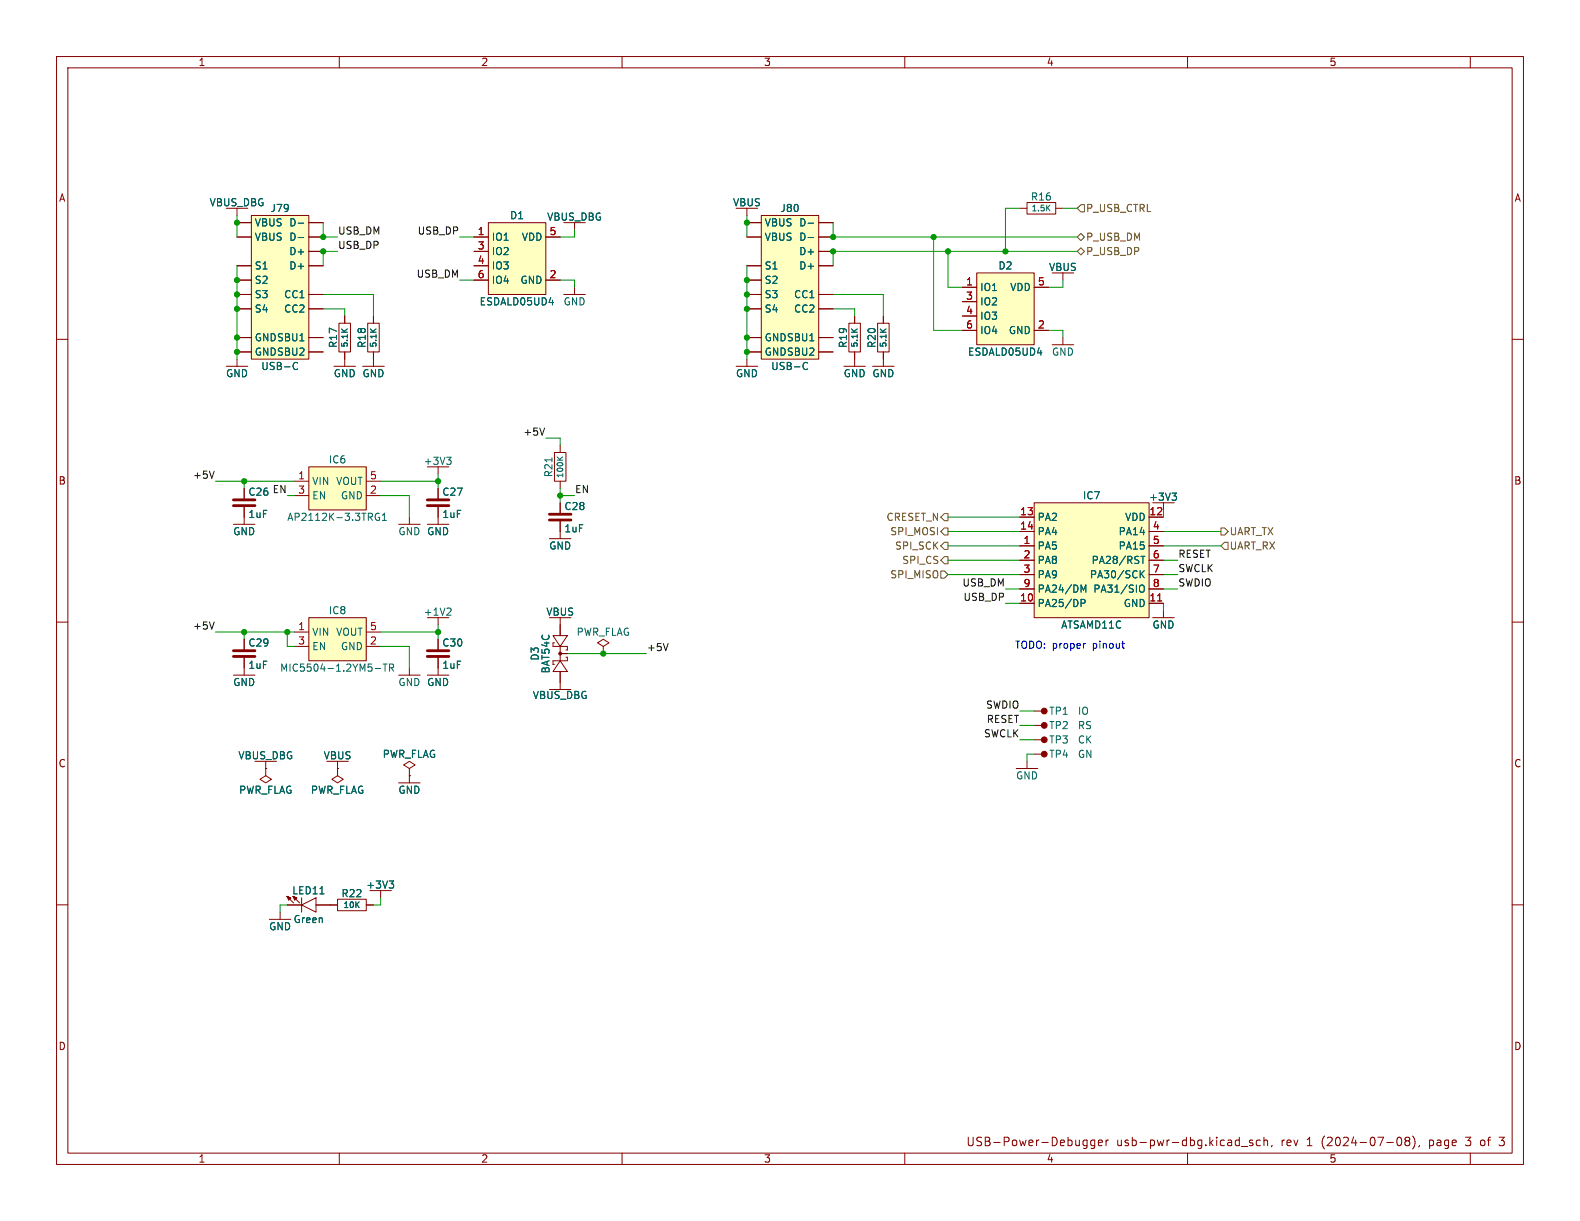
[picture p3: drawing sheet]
<svg xmlns="http://www.w3.org/2000/svg" width="279mm" height="216mm" viewBox="0 0 279 216" stroke-linecap="round" stroke-linejoin="round" font-family="sans-serif">
<g fill="none" stroke="#840000" stroke-width=".18">
<path d="M10 10h259.4v195.9h-259.4zM12 12h255.4v191.9h-255.4zM60 10v2M110 10v2M160 10v2M210 10v2M260 10v2M132.1 36.8v1.3M10 60h2M150.1 57.2h2v5h-2zM151.1 55.9v1.3M155.2 57.2h2v5h-2z"/>
<path d="M156.2 55.9v1.3M188 48.3v1.2M188 59.7v1.3M267.4 60h2M99.1 78.7v1.3M149.2 64.8h3.8M151.1 62.2v2.6M154.3 64.8h3.8M156.2 62.2v2.6M186.1 61h3.8M70.5 92.7h3.8M72.4 91.4v1.3"/>
<path d="M75.6 92.7h3.8M77.5 82.6v1.2M77.5 86.4v1.9M77.5 89.5v3.2M97.2 95.3h3.8M98 80h2.1v5.1h-2.1zM99.1 85.1v1.3M99.1 88.9v1.9M99.1 92.1v3.2M10 110h2M267.4 110h2M179.7 135.9h3.8"/>
<path d="M181.6 134.6v1.3M10 160h2M267.4 160h2M60 203.9v2M110 203.9v2M160 203.9v2M193.6 201.6v1.2l-.3 .3-.4-.1M193.6 201.7l-.4-.1-.3 .3v.4l.1 .2h.6M194.2 202.1l.7-.2v-.2l-.5-.1-.2 .2 .1 .7h.6M195.6 201.6v1M196 201.6l-.3 .1-.1 .2M210 203.9v2"/>
<path d="M219.5 202.7h1.2M221.5 201.7l-.3-.1-.3 .2 .1 .2 .5 .2v.3h-.6M222.9 201.7l-.5-.1-.2 .3v.4l.1 .2h.6M223.5 201.7l.2-.1 .4 .1 .1 .9M223.5 201.1v1.5M224.9 202.5l-.1 .3M247.2 201.2l.2-.1a.81 .81 0 0 1 .6 .6 .81 .81 0 0 1-.3 .8l-.3 .1-.2-.2M248.7 201.7l-.3 .3v.3l.3 .3 .5-.1 .1-.2-.1-.4-.2-.2M248.7 201.7l-.3-.3 .3-.3 .5 .1 .1 .2-.3 .3M248.7 201.7h.3M249.8 200.9a1.72 1.72 0 0 1 0 2.3M251 202.5l-.1 .3"/>
<path d="M259.2 201.1h.9M259.2 202.4v.1M260 203.9v2M261.9 201.7l-.1 .2v.4l.1 .2M265.1 202.4l.2 .2h.4M265.1 201.1h.9"/>
</g>
<path d="M79 80.8h.8l-.5 .5M79.5 81.3l.3 .3v.3l-.3 .2M97.6 80.9v.8M98.5 80.8l.6 .6M99.5 80.8l-.6 .4" fill="none" stroke="#006464" stroke-width=".18"/>
<path d="M75.6 89.4h3.8M75.6 88.4h3.8M97.2 91.9h3.8M97.2 90.9h3.8" fill="none" stroke="#840000" stroke-width=".5"/>
<path d="M172.7 48.3h10.2v12.7h-10.2z" fill="#ffffc2"/>
<path d="M170.2 50.8h2.5M170.2 58.4h2.5M170.2 53.3h2.5M170.2 55.9h2.5M172.7 48.3h10.2v12.7h-10.2zM182.9 50.8h2.5M182.9 58.4h2.5M130.2 64.8h3.8M132.1 63.5v1.3" fill="none" stroke="#840000" stroke-width=".18"/>
<path d="M183.5 62.4h.7" fill="none" stroke="#006464" stroke-width=".18"/>
<path d="M54.6 109.2h10.2v7.6h-10.2z" fill="#ffffc2"/>
<path d="M205.7 88.9v1.3M52.1 111.8h2.5M52.1 114.3h2.5M54.6 109.2h10.2v7.6h-10.2zM64.8 111.8h2.5M64.8 114.3h2.5M203.8 109.2h3.8M205.7 108v1.2" fill="none" stroke="#840000" stroke-width=".18"/>
<path d="M207.3 87.2h.7l-.4 .5M207.8 87.7l.2 .2v.3l-.2 .3M66.3 118.2h1M67.7 117.4h.8M68.1 117.4v1.3M68.9 118.1l.6-.1 .1-.2-.1-.3-.6-.1v1.3M69.2 118.1l.4 .6" fill="none" stroke="#006464" stroke-width=".18"/>
<path d="M182.9 88.9h20.3v20.3h-20.3z" fill="#ffffc2"/>
<g fill="none" stroke="#840000" stroke-width=".18">
<path d="M101.6 39.4v1.2M180.3 36.8h1.3M181.6 35.8h5.1v2h-5.1zM186.7 36.8h1.3M99.7 52.1h3.8M101.6 50.8v1.3M40 64.8h3.8M41.9 63.5v1.3M41.3 92.7h3.8M43.2 86.4v1.9M43.2 89.5v3.2M180.3 96.5h2.6"/>
<path d="M180.3 91.4h2.6M180.3 94h2.6M180.3 99.1h2.6M182.9 88.9h20.3v20.3h-20.3zM203.2 96.5h2.5M203.2 91.4h2.5M203.2 94h2.5M203.2 99.1h2.5M41.3 119.4h3.8M43.2 113v1.9M43.2 116.2v3.2M70.5 119.4h3.8"/>
<path d="M72.4 118.1v1.3M75.6 119.4h3.8M77.5 109.2v1.3M77.5 113v1.9M77.5 116.2v3.2M97.8 112.4h2.5l-1.2 1.9zM97.8 117.5h.2M97.8 114.3h2.5v.6h-.2M97.8 113.7h.2M99.1 116.8l1.2 1.9h-2.5zM99.1 109.2v3.2M99.1 114.3v2.5"/>
<path d="M99.1 118.7v3.2M99.1 115.6h1.2M100.1 116.2h.2v.6h-2.5M106.7 114.3l1-.6-1-.7-1 .7 1 .6v1.3M106.7 115.6h.1M180.3 106.7h2.6M180.3 101.6h2.6M180.3 104.1h2.6M203.2 106.7h2.5M203.2 101.6h2.5M203.2 104.1h2.5M182.9 130.8h1.8"/>
<path d="M182.9 128.3h1.8M182.9 125.7h1.8M182.9 133.4h1.8M67.3 157.5v1.3M47.6 162.6h3.8M49.5 161.3v1.3"/>
</g>
<path d="M201.7 98.4h.8M202.1 98.4v1.2M79.5 107.5l.3 .3-.1 .3-.7 .7h.8M191.2 106h.5l.2 .2-.1 .4-.6 .1M191.2 103.4l.4 1 .4-1v1.3M201.6 103.6l.2-.2a.43 .43 0 0 1 .5 .5v.4a.43 .43 0 0 1-.3 .4 .43 .43 0 0 1-.4-.2M201.8 101.5l.5 .7M202.3 100.9l-.7 .7M68.8 155.8h.8l-.4 .5M69.4 156.3l.2 .2v.3l-.2 .2" fill="none" stroke="#006464" stroke-width=".18"/>
<path d="M204.7 106.3h.7" fill="none" stroke="#a90000" stroke-width=".18"/>
<path d="M41.3 89.4h3.8M41.3 88.4h3.8M41.3 116.1h3.8M41.3 115.1h3.8M75.6 116.1h3.8M75.6 115.1h3.8" fill="none" stroke="#840000" stroke-width=".5"/>
<g fill="#840000" stroke="#840000" stroke-width=".18">
<circle cx="184.7" cy="130.8" r=".51"/>
<circle cx="184.7" cy="128.3" r=".51"/>
<circle cx="99.1" cy="115.6" r=".25"/>
<circle cx="184.7" cy="125.7" r=".51"/>
<circle cx="184.7" cy="133.4" r=".51"/>
</g>
<path d="M86.4 39.4h10.1v12.7h-10.1z" fill="#ffffc2"/>
<path d="M86.4 39.4h10.1v12.7h-10.1zM83.8 41.9h2.6M83.8 49.5h2.6M83.8 44.5h2.6M83.8 47h2.6M96.5 41.9h2.6M96.5 49.5h2.6M64.1 64.8h3.8M66 63.5v1.3" fill="none" stroke="#840000" stroke-width=".18"/>
<path d="M97.1 53.5h.8" fill="none" stroke="#006464" stroke-width=".18"/>
<path d="M134.6 38.1h10.2v25.4h-10.2z" fill="#ffffc2"/>
<g fill="none" stroke="#840000" stroke-width=".18">
<path d="M132.1 39.4h2.5M134.6 38.1h10.2v25.4h-10.2zM144.8 39.4h2.5M132.1 52.1h2.5M132.1 54.6h2.5M132.1 47h2.5M132.1 41.9h2.5M132.1 59.7h2.5M132.1 49.5h2.5M144.8 52.1h2.5M144.8 54.6h2.5M144.8 44.5h2.5"/>
<path d="M144.8 47h2.5M144.8 41.9h2.5M144.8 59.7h2.5M132.1 62.2h2.5M144.8 62.2h2.5"/>
</g>
<path d="M142.9 39.5h1M142.9 42h1M142.2 64.1h.3l.3 .1M142.8 65.2l-.3 .1h-.3" fill="none" stroke="#006464" stroke-width=".18"/>
<path d="M54.6 82.6h10.2v7.6h-10.2z" fill="#ffffc2"/>
<g fill="none" stroke="#840000" stroke-width=".18">
<path d="M59.9 57.2h2.1v5h-2.1zM61 55.9v1.3M65 57.2h2.1v5h-2.1zM66 55.9v1.3M59.1 64.8h3.8M61 62.2v2.6M66 62.2v1.3M52.1 85.1h2.5M52.1 87.6h2.5M54.6 82.6h10.2v7.6h-10.2zM64.8 85.1h2.5M64.8 87.6h2.5"/>
<path d="M47 135.9v1.3l1 .6-1 .6-1-.6 1-.6M47 135.9h.1M47 134.6v1.3M59.7 135.9v1.3l1 .6-1 .6-1-.6 1-.6M59.7 135.9h.1M59.7 134.6v1.3M70.5 138.4h3.8M72.4 135.9l1-.6-1-.7-1 .7 1 .6v1.3M72.4 137.2h.1M72.4 137.2v1.2M51.3 158.9l-.6-.4 .5 .6M51.4 158.8l-.3 .4-.4-.7 .7 .3-.7-.3 1.2 1.2"/>
<path d="M51.8 158.5l.4 .6M52.5 158.8l-.4 .4-.3-.7 .7 .3-.7-.3 1.2 1.2M53.3 158.8v2.5M50.8 160h2.5M53.3 160l2.6-1.2v2.5zM55.9 160h2.5"/>
</g>
<path d="M67.1 90.8a.59 .59 0 0 0-.8 .6 .59 .59 0 0 0 .8 .6v-.5h-.2M67.6 92h.7M67.6 91.1l.4-.4v1.3M56.6 158.1h.7" fill="none" stroke="#006464" stroke-width=".18"/>
<path d="M44.4 38.1h10.2v25.4h-10.2z" fill="#ffffc2"/>
<g fill="none" stroke="#840000" stroke-width=".18">
<path d="M41.9 39.4h2.5M41.9 36.8v1.3M44.4 38.1h10.2v25.4h-10.2zM54.6 39.4h2.5M132.1 39.4h2.5M144.8 39.4h2.5M41.9 52.1h2.5M41.9 54.6h2.5M41.9 47h2.5M41.9 41.9h2.5M41.9 59.7h2.5M41.9 49.5h2.5"/>
<path d="M54.6 52.1h2.5M54.6 54.6h2.5M54.6 44.5h2.5M54.6 47h2.5M54.6 41.9h2.5M54.6 59.7h2.5M61 55.9v1.3M66 55.9v1.3M83.8 44.5h2.6M83.8 47h2.6M83.8 41.9h2.6M83.8 49.5h2.6"/>
<path d="M96.5 41.9h2.6M96.5 49.5h2.6M132.1 52.1h2.5M132.1 54.6h2.5M132.1 47h2.5M132.1 41.9h2.5M132.1 59.7h2.5M132.1 49.5h2.5M144.8 52.1h2.5M144.8 54.6h2.5M144.8 44.5h2.5M144.8 47h2.5"/>
<path d="M144.8 41.9h2.5M144.8 59.7h2.5M151.1 55.9v1.3M156.2 55.9v1.3M170.2 50.8h2.5M170.2 58.4h2.5M170.2 53.3h2.5M170.2 55.9h2.5M182.9 50.8h2.5M182.9 58.4h2.5M41.9 62.2h2.5M54.6 62.2h2.5"/>
<path d="M61 62.2v1.3M66 62.2v1.3M132.1 62.2h2.5M144.8 62.2h2.5M151.1 62.2v1.3M156.2 62.2v1.3M43.2 86.4v1.9M43.2 89.5v1.9M77.5 86.4v1.9M77.5 89.5v1.9M99.1 88.9v1.9M99.1 92.1v1.9"/>
<path d="M180.3 96.5h2.6M180.3 91.4h2.6M180.3 94h2.6M180.3 99.1h2.6M203.2 96.5h2.5M203.2 91.4h2.5M203.2 94h2.5M203.2 99.1h2.5M43.2 113v1.9M43.2 116.2v1.9M77.5 113v1.9M77.5 116.2v1.9"/>
<path d="M99.1 110.5v1.9M99.1 118.7v2M99.1 115.6h1.2M180.3 106.7h2.6M180.3 101.6h2.6M180.3 104.1h2.6M203.2 106.7h2.5M203.2 101.6h2.5M203.2 104.1h2.5M47 135.9h.1M59.7 135.9h.1M72.4 137.2h.1"/>
<path d="M59.7 159h5.1v2h-5.1zM50.8 160h2.5M55.9 160h3.8M64.8 160h1.2"/>
</g>
<g fill="none" stroke="#006464" stroke-width=".18">
<path d="M52.7 39.5h1M142.9 39.5h1M52.7 42h1M97.1 53.5h.8M142.9 42h1M52.1 64.1h.3l.2 .1M52.6 65.2l-.2 .1h-.3M142.2 64.1h.3l.3 .1M142.8 65.2l-.3 .1h-.3M183.5 62.4h.7M201.7 98.4h.8M202.1 98.4v1.2"/>
<path d="M207.3 87.2h.7l-.4 .5M207.8 87.7l.2 .2v.3l-.2 .3M191.2 106h.5l.2 .2-.1 .4-.6 .1M191.2 103.4l.4 1 .4-1v1.3M201.6 103.6l.2-.2a.43 .43 0 0 1 .5 .5v.4a.43 .43 0 0 1-.3 .4 .43 .43 0 0 1-.4-.2M201.8 101.5l.5 .7M202.3 100.9l-.7 .7M56.6 158.1h.7M68.8 155.8h.8l-.4 .5M69.4 156.3l.2 .2v.3l-.2 .2"/>
</g>
<path d="M191.1 36.2h.7v1.3h-.7l-.6-.7zM190.5 41.9l.6-.6 .7 .6-.7 .6zM190.5 44.5l.6-.7 .7 .7-.7 .6zM166.4 99.1l.6-.7h.6v1.3h-.6zM166.4 91.4l.6-.6h.6v1.3h-.6zM167 93.3h.6v1.3h-.6l-.6-.6zM167 95.9h.6v1.3h-.6l-.6-.7zM215.9 93.3h.6l.7 .7-.7 .6h-.6zM215.9 96.5l.6-.6h.7v1.3h-.7zM166.4 101h.6l.6 .6-.6 .6h-.6z" fill="none" stroke="#725600" stroke-width=".18"/>
<path d="M96.3 75.7l-.4 1.3M37.9 83.3l-.4 1.3M37.9 110l-.4 1.2M118.1 113.8l-.4 1.3" fill="none" stroke="#0f0f0f" stroke-width=".18"/>
<path d="M192 113.8h-.3M198.4 113.8h.4M198.7 114.6h.1" fill="none" stroke="#0000c2" stroke-width=".18"/>
<g fill="none" stroke="#009600" stroke-width=".18">
<path d="M41.9 38.1v3.8M57.1 39.4v2.5h2.6M132.1 38.1v3.8M147.3 39.4v2.5h43.2M180.3 36.8h-2.5v7.7M188 36.8h2.5M41.9 47v16.5M57.1 54.6h3.9v1.3M57.1 52.1h8.9v3.8M59.7 44.5h-2.6v2.5M81.3 41.9h2.5M81.3 49.5h2.5"/>
<path d="M99.1 49.5h2.5v1.3M101.6 40.6v1.3h-2.5M132.1 47v16.5M147.3 54.6h3.8v1.3M147.3 52.1h8.9v3.8M165.1 41.9v16.5h5.1M167.6 44.5v6.3h2.6M185.4 58.4h2.6v1.3M188 49.5v1.3h-2.6M190.5 44.5h-43.2v2.5M96.5 77.5h2.6v1.2M38.1 85.1h14"/>
<path d="M43.2 85.1v1.3M50.8 87.6h1.3M67.3 85.1h10.2M67.3 87.6h5.1v3.8M77.5 83.8v2.6M99.1 86.4v2.5M99.1 87.6h2.5M167.6 96.5h12.7M167.6 99.1h12.7M167.6 91.4h12.7M167.6 94h12.7M205.7 96.5h10.2"/>
<path d="M205.7 99.1h2.6M205.7 94h10.2M205.7 90.2v1.2M38.1 111.8h14M43.2 111.8v1.2M50.8 111.8v2.5h1.3M67.3 111.8h10.2M67.3 114.3h5.1v3.8M77.5 110.5v2.5M100.3 115.6h14M167.6 101.6h12.7M177.8 104.1h2.5"/>
<path d="M177.8 106.7h2.5M205.7 101.6h2.6M205.7 106.7v1.3M205.7 104.1h2.6M180.3 125.7h2.6M180.3 128.3h2.6M180.3 130.8h2.6M182.9 133.4h-1.3v1.2M67.3 158.8v1.2h-1.3M50.8 160h-1.3v1.3"/>
</g>
<path d="M204.7 106.3h.7" fill="none" stroke="#a90000" stroke-width=".18"/>
<g fill="#009600" stroke="#009600" stroke-width=".18">
<circle cx="57.1" cy="41.9" r=".46"/>
<circle cx="57.1" cy="44.5" r=".46"/>
<circle cx="41.9" cy="39.4" r=".46"/>
<circle cx="41.9" cy="62.2" r=".46"/>
<circle cx="43.2" cy="85.1" r=".46"/>
<circle cx="41.9" cy="52.1" r=".46"/>
<circle cx="41.9" cy="49.5" r=".46"/>
<circle cx="41.9" cy="54.6" r=".46"/>
<circle cx="41.9" cy="59.7" r=".46"/>
<circle cx="165.1" cy="41.9" r=".46"/>
<circle cx="167.6" cy="44.5" r=".46"/>
<circle cx="132.1" cy="49.5" r=".46"/>
<circle cx="132.1" cy="52.1" r=".46"/>
<circle cx="147.3" cy="44.5" r=".46"/>
<circle cx="147.3" cy="41.9" r=".46"/>
<circle cx="132.1" cy="54.6" r=".46"/>
<circle cx="132.1" cy="62.2" r=".46"/>
<circle cx="132.1" cy="59.7" r=".46"/>
<circle cx="132.1" cy="39.4" r=".46"/>
<circle cx="99.1" cy="87.6" r=".46"/>
<circle cx="77.5" cy="85.1" r=".46"/>
<circle cx="106.7" cy="115.6" r=".46"/>
<circle cx="77.5" cy="111.8" r=".46"/>
<circle cx="177.8" cy="44.5" r=".46"/>
<circle cx="43.2" cy="111.8" r=".46"/>
<circle cx="50.8" cy="111.8" r=".46"/>
</g>
<g font-size="2.1" fill="#840000">
<text x="170.8" y="202.9">USB-Power-Debugger</text>
<text x="197.4" y="202.9">usb-pwr-dbg.kicad_sch,</text>
<text x="226.6" y="202.9">rev</text>
<text x="231.3" y="202.9">1</text>
<text x="234" y="202.9">(2024-07-08),</text>
<text x="253.2" y="202.9">page</text>
<text x="259.8" y="202.9">3</text>
<text x="262.6" y="202.9">of</text>
<text x="266.1" y="202.9">3</text>
</g>
<g font-size="1.8" fill="#840000">
<text x="35" y="11.9">1</text>
<text x="85" y="11.9">2</text>
<text x="135" y="11.9">3</text>
<text x="185" y="11.9">4</text>
<text x="235" y="11.9">5</text>
<text x="10.3" y="35.9">A</text>
<text x="267.7" y="35.9">A</text>
<text x="10.3" y="85.9">B</text>
<text x="267.7" y="85.9">B</text>
<text x="10.3" y="135.9">C</text>
<text x="267.7" y="135.9">C</text>
<text x="10.3" y="185.9">D</text>
<text x="267.7" y="185.9">D</text>
<text x="35" y="205.8">1</text>
<text x="85" y="205.8">2</text>
<text x="135" y="205.8">3</text>
<text x="185" y="205.8">4</text>
<text x="235" y="205.8">5</text>
</g>
<g font-size="1.8" fill="#006464">
<text x="182.2" y="35.7">R16</text>
<text x="37" y="36.7">VBUS_DBG</text>
<text x="45" y="40.2">VBUS</text>
<text x="47.7" y="37.7">J79</text>
<text x="51.1" y="40.2">D-</text>
<text x="90.1" y="39">D1</text>
<text x="96.7" y="39.2">VBUS_DBG</text>
<text x="129.5" y="36.7">VBUS</text>
<text x="135.1" y="40.2">VBUS</text>
<text x="137.9" y="37.7">J80</text>
<text x="141.2" y="40.2">D-</text>
<text x="45" y="47.9">S1</text>
<text x="45" y="42.8">VBUS</text>
<text x="51.1" y="45.3">D+</text>
<text x="51.1" y="47.9">D+</text>
<text x="51.1" y="42.8">D-</text>
<text x="86.9" y="42.8">IO1</text>
<text x="86.9" y="45.3">IO2</text>
<text x="86.9" y="47.9">IO3</text>
<text x="92.2" y="42.8">VDD</text>
<text x="135.1" y="47.9">S1</text>
<text x="135.1" y="42.8">VBUS</text>
<text x="141.2" y="45.3">D+</text>
<text x="141.2" y="47.9">D+</text>
<text x="141.2" y="42.8">D-</text>
<text x="176.5" y="47.9">D2</text>
<text x="45" y="50.4">S2</text>
<text x="45" y="52.9">S3</text>
<text x="50.1" y="52.9">CC1</text>
<text x="86.9" y="50.4">IO4</text>
<text x="91.9" y="50.4">GND</text>
<text x="135.1" y="50.4">S2</text>
<text x="135.1" y="52.9">S3</text>
<text x="140.3" y="52.9">CC1</text>
<text x="173.2" y="51.7">IO1</text>
<text x="178.5" y="51.7">VDD</text>
<text x="185.4" y="48.1">VBUS</text>
<text x="45" y="55.5">S4</text>
<text x="50.1" y="55.5">CC2</text>
<text x="84.7" y="54.2">ESDALD05UD4</text>
<text x="99.6" y="54.2">GND</text>
<text x="135.1" y="55.5">S4</text>
<text x="140.3" y="55.5">CC2</text>
<text x="173.2" y="54.2">IO2</text>
<text x="173.2" y="56.7">IO3</text>
<text x="173.2" y="59.3">IO4</text>
<text x="178.3" y="59.3">GND</text>
<text x="45" y="60.6">GNDSBU1</text>
<text x="45" y="63.1">GNDSBU2</text>
<text x="46.1" y="65.6">USB-C</text>
<text x="59.8" y="61.6" transform="rotate(-90 59.8 61.6)">R17</text>
<text x="64.9" y="61.6" transform="rotate(-90 64.9 61.6)">R18</text>
<text x="135.1" y="60.6">GNDSBU1</text>
<text x="135.1" y="63.1">GNDSBU2</text>
<text x="136.3" y="65.6">USB-C</text>
<text x="150" y="61.6" transform="rotate(-90 150 61.6)">R19</text>
<text x="155" y="61.6" transform="rotate(-90 155 61.6)">R20</text>
<text x="171.1" y="63.1">ESDALD05UD4</text>
<text x="185.9" y="63.1">GND</text>
<text x="39.9" y="66.9">GND</text>
<text x="58.9" y="66.9">GND GND</text>
<text x="130" y="66.9">GND</text>
<text x="149.1" y="66.9">GND GND</text>
<text x="58" y="82.1">IC6</text>
<text x="74.8" y="82.4">+3V3</text>
<text x="43.8" y="87.9">C26</text>
<text x="55.1" y="86">VIN</text>
<text x="55.1" y="88.5">EN</text>
<text x="59.3" y="86">VOUT</text>
<text x="60.2" y="88.5">GND</text>
<text x="78.1" y="87.9">C27</text>
<text x="97.9" y="84.5" transform="rotate(-90 97.9 84.5)">R21</text>
<text x="191.4" y="88.5">IC7</text>
<text x="203.1" y="88.7">+3V3</text>
<text x="41.1" y="94.8">GND</text>
<text x="43.8" y="91.8">1uF</text>
<text x="50.7" y="92.3">AP2112K-3.3TRG1</text>
<text x="70.4" y="94.8">GND GND</text>
<text x="75.4" y="94.8">GND</text>
<text x="78.1" y="91.8">1uF</text>
<text x="99.7" y="94.3">1uF</text>
<text x="99.7" y="90.4">C28</text>
<text x="183.4" y="92.3">PA2</text>
<text x="183.4" y="94.8">PA4</text>
<text x="197.7" y="94.8">PA14</text>
<text x="198.9" y="92.3">VDD</text>
<text x="97" y="97.4">GND</text>
<text x="183.4" y="97.4">PA5</text>
<text x="183.4" y="99.9">PA8</text>
<text x="192.9" y="99.9">PA28/RST</text>
<text x="197.7" y="97.4">PA15</text>
<text x="183.4" y="107.5">PA25/DP</text>
<text x="183.4" y="102.5">PA9</text>
<text x="183.4" y="105">PA24/DM</text>
<text x="192.6" y="102.5">PA30/SCK</text>
<text x="193.2" y="105">PA31/SIO</text>
<text x="198.6" y="107.5">GND</text>
<text x="55.1" y="112.6">VIN</text>
<text x="58" y="108.8">IC8</text>
<text x="59.3" y="112.6">VOUT</text>
<text x="74.8" y="109.1">+1V2</text>
<text x="96.5" y="109.1">VBUS</text>
<text x="101.9" y="112.6">PWR_FLAG</text>
<text x="187.6" y="111.4">ATSAMD11C</text>
<text x="203.7" y="111.4">GND</text>
<text x="43.8" y="118.5">1uF</text>
<text x="43.8" y="114.5">C29</text>
<text x="49.4" y="119">MIC5504-1.2YM5-TR</text>
<text x="55.1" y="115.2">EN</text>
<text x="60.2" y="115.2">GND</text>
<text x="78.1" y="118.5">1uF</text>
<text x="78.1" y="114.5">C30</text>
<text x="95.5" y="116.9" transform="rotate(-90 95.5 116.9)">D3</text>
<text x="97.4" y="119.2" transform="rotate(-90 97.4 119.2)">BAT54C</text>
<text x="41.1" y="121.5">GND</text>
<text x="70.4" y="121.5">GND GND</text>
<text x="75.4" y="121.5">GND</text>
<text x="94.1" y="123.8">VBUS_DBG</text>
<text x="185.4" y="131.7">TP3</text>
<text x="185.4" y="129.1">TP2</text>
<text x="185.4" y="126.6">TP1</text>
<text x="190.5" y="129.1">RS</text>
<text x="190.5" y="126.6">IO</text>
<text x="190.5" y="131.7">CK</text>
<text x="42.1" y="134.5">VBUS_DBG</text>
<text x="57.1" y="134.5">VBUS</text>
<text x="67.6" y="134.2">PWR_FLAG</text>
<text x="185.4" y="134.2">TP4</text>
<text x="190.5" y="134.2">GN</text>
<text x="42.2" y="140.6">PWR_FLAG</text>
<text x="54.9" y="140.6">PWR_FLAG</text>
<text x="70.4" y="140.6">GND</text>
<text x="179.6" y="138">GND</text>
<text x="51.6" y="158.3">LED11</text>
<text x="60.3" y="158.9">R22</text>
<text x="64.7" y="157.3">+3V3</text>
<text x="47.5" y="164.7">GND</text>
<text x="51.8" y="163.4">Green</text>
</g>
<g font-size="1.8" fill="#0f0f0f">
<text x="59.7" y="41.6">USB_DM</text>
<text x="73.8" y="41.6">USB_DP</text>
<text x="59.7" y="44.1">USB_DP</text>
<text x="73.6" y="49.2">USB_DM</text>
<text x="92.4" y="77.1">+5V</text>
<text x="34" y="84.7">+5V</text>
<text x="48.1" y="87.3">EN</text>
<text x="101.6" y="87.3">EN</text>
<text x="208.3" y="101.3">SWCLK</text>
<text x="208.3" y="98.7">RESET</text>
<text x="170.1" y="103.8">USB_DM</text>
<text x="170.3" y="106.3">USB_DP</text>
<text x="208.3" y="103.8">SWDIO</text>
<text x="34" y="111.4">+5V</text>
<text x="114.3" y="115.2">+5V</text>
<text x="174.3" y="125.4">SWDIO</text>
<text x="173.9" y="130.5">SWCLK</text>
<text x="174.4" y="127.9">RESET</text>
</g>
<g font-size="1.8" fill="#a90000">
<text x="84.4" y="41.7">1</text>
<text x="97.1" y="41.7">5</text>
<text x="84.4" y="44.2">3</text>
<text x="84.4" y="46.7">4</text>
<text x="84.4" y="49.3">6</text>
<text x="97.1" y="49.3">2</text>
<text x="170.7" y="50.5">1</text>
<text x="170.7" y="53.1">3</text>
<text x="183.4" y="50.5">5</text>
<text x="170.7" y="55.6">4</text>
<text x="170.7" y="58.2">6</text>
<text x="183.4" y="58.2">2</text>
<text x="52.6" y="84.8">1</text>
<text x="52.6" y="87.4">3</text>
<text x="65.3" y="87.4">2</text>
<text x="65.3" y="84.8">5</text>
<text x="180.3" y="91.2">13</text>
<text x="180.3" y="93.7">14</text>
<text x="203.2" y="91.2">12</text>
<text x="203.8" y="93.7">4</text>
<text x="180.9" y="96.3">1</text>
<text x="180.9" y="98.8">2</text>
<text x="180.9" y="101.3">3</text>
<text x="203.8" y="96.3">5</text>
<text x="203.8" y="98.8">6</text>
<text x="203.8" y="101.3">7</text>
<text x="180.3" y="106.4">10</text>
<text x="180.9" y="103.9">9</text>
<text x="203.2" y="106.4">11</text>
<text x="203.8" y="103.9">8</text>
<text x="52.6" y="111.5">1</text>
<text x="65.3" y="111.5">5</text>
<text x="52.6" y="114">3</text>
<text x="65.3" y="114">2</text>
</g>
<g font-size="1.8" fill="#725600">
<text x="192" y="37.7">P_USB_CTRL</text>
<text x="192" y="42.8">P_USB_DM</text>
<text x="192" y="45.3">P_USB_DP</text>
<text x="156.7" y="92.3">CRESET_N</text>
<text x="157.3" y="94.8">SPI_MOSI</text>
<text x="217.4" y="94.8">UART_TX</text>
<text x="158.2" y="97.4">SPI_SCK</text>
<text x="159.4" y="99.9">SPI_CS</text>
<text x="217.4" y="97.4">UART_RX</text>
<text x="157.3" y="102.5">SPI_MISO</text>
</g>
<g font-size="1.8" fill="#0000c2">
<text x="179.4" y="114.9">TODO: proper</text>
<text x="193.3" y="114.9">pinout</text>
</g>
<g font-size="1.4" fill="#006464">
<text x="182.3" y="37.6">1.5K</text>
<text x="61.7" y="61.5" transform="rotate(-90 61.7 61.5)">5.1K</text>
<text x="66.8" y="61.5" transform="rotate(-90 66.8 61.5)">5.1K</text>
<text x="151.9" y="61.5" transform="rotate(-90 151.9 61.5)">5.1K</text>
<text x="156.9" y="61.5" transform="rotate(-90 156.9 61.5)">5.1K</text>
<text x="99.8" y="84.6" transform="rotate(-90 99.8 84.6)">100K</text>
<text x="60.6" y="160.8">10K</text>
</g>
</svg>
